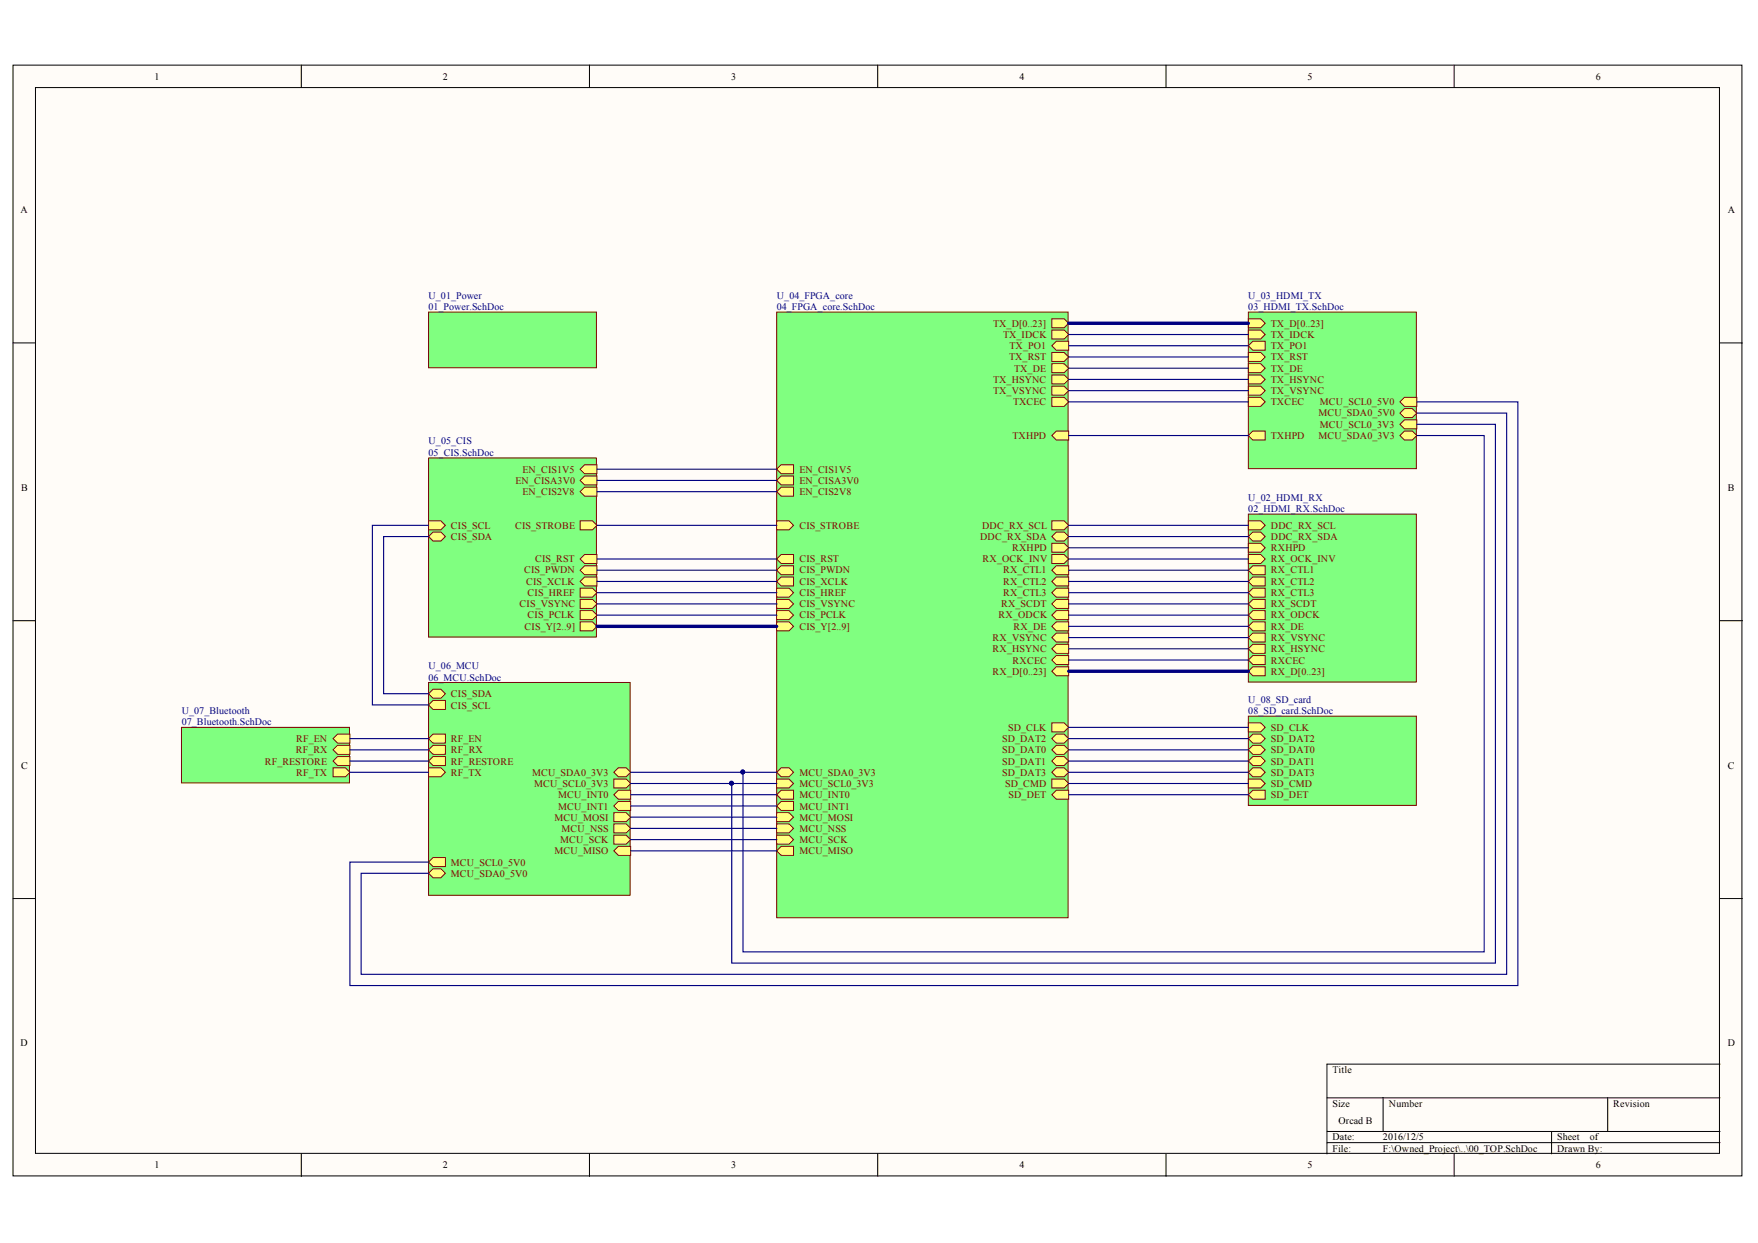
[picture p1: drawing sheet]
<svg xmlns="http://www.w3.org/2000/svg" width="297mm" height="210mm" viewBox="0 0 297 210" stroke-linecap="round" stroke-linejoin="round" font-family="sans-serif">
<g fill="#fffcf8" stroke="#000" stroke-width=".17">
<path d="M2.2 11h292.1v187.6h-292.1z"/>
<path d="M6 14.8h284.5v180h-284.5z"/>
</g>
<g fill="none" stroke="#000" stroke-width=".17">
<path d="M50.9 11v3.8M99.6 11v3.8M148.3 11v3.8M197 11v3.8M245.7 11v3.8M2.2 57.9h3.8M290.6 57.9h3.8M2.2 104.8h3.8M290.6 104.8h3.8M2.2 151.7h3.8M290.6 151.7h3.8M290.6 179.7h-66.4v15.2"/>
<path d="M50.9 194.9v3.8M99.6 194.9v3.8M148.3 194.9v3.8M197 194.9v3.8M224.2 185.4h66.4M224.2 191.1h66.4M224.2 193h66.4M233.7 185.4v5.7M245.7 194.9v3.8M262.2 191.1v3.8M271.6 185.4v5.7"/>
</g>
<path d="M131.2 52.7h49.3v102.3h-49.3z" fill="#80ff80" stroke="#800000" stroke-width=".17"/>
<path d="M131.2 79.2l.8-.7h2.1v1.5h-2.1z" fill-rule="evenodd" fill="#ffff80"/>
<path d="M131.2 79.2l.8-.7h2.1v1.5h-2.1z" fill="none" stroke="#800000" stroke-width=".17"/>
<path d="M131.2 81.1l.8-.7h2.1v1.5h-2.1z" fill-rule="evenodd" fill="#ffff80"/>
<path d="M131.2 81.1l.8-.7h2.1v1.5h-2.1z" fill="none" stroke="#800000" stroke-width=".17"/>
<path d="M131.2 83l.8-.7h2.1v1.5h-2.1z" fill-rule="evenodd" fill="#ffff80"/>
<path d="M131.2 83l.8-.7h2.1v1.5h-2.1z" fill="none" stroke="#800000" stroke-width=".17"/>
<path d="M131.2 105h2.1l.8 .8-.8 .7h-2.1z" fill-rule="evenodd" fill="#ffff80"/>
<path d="M131.2 105h2.1l.8 .8-.8 .7h-2.1z" fill="none" stroke="#800000" stroke-width=".17"/>
<path d="M131.2 88h2.1l.8 .7-.8 .8h-2.1z" fill-rule="evenodd" fill="#ffff80"/>
<path d="M131.2 88h2.1l.8 .7-.8 .8h-2.1z" fill="none" stroke="#800000" stroke-width=".17"/>
<path d="M131.2 94.4l.8-.8h2.1v1.6h-2.1z" fill-rule="evenodd" fill="#ffff80"/>
<path d="M131.2 94.4l.8-.8h2.1v1.6h-2.1z" fill="none" stroke="#800000" stroke-width=".17"/>
<path d="M131.2 101.2h2.1l.8 .8-.8 .7h-2.1z" fill-rule="evenodd" fill="#ffff80"/>
<path d="M131.2 101.2h2.1l.8 .8-.8 .7h-2.1z" fill="none" stroke="#800000" stroke-width=".17"/>
<path d="M131.2 96.3l.8-.8h2.1v1.6h-2.1z" fill-rule="evenodd" fill="#ffff80"/>
<path d="M131.2 96.3l.8-.8h2.1v1.6h-2.1z" fill="none" stroke="#800000" stroke-width=".17"/>
<path d="M131.2 99.3h2.1l.8 .8-.8 .7h-2.1z" fill-rule="evenodd" fill="#ffff80"/>
<path d="M131.2 99.3h2.1l.8 .8-.8 .7h-2.1z" fill="none" stroke="#800000" stroke-width=".17"/>
<path d="M177.7 53.8h2.1l.8 .8-.8 .8h-2.1z" fill-rule="evenodd" fill="#ffff80"/>
<path d="M177.7 53.8h2.1l.8 .8-.8 .8h-2.1z" fill="none" stroke="#800000" stroke-width=".17"/>
<path d="M177.7 55.7h2.1l.8 .8-.8 .7h-2.1z" fill-rule="evenodd" fill="#ffff80"/>
<path d="M177.7 55.7h2.1l.8 .8-.8 .7h-2.1z" fill="none" stroke="#800000" stroke-width=".17"/>
<path d="M177.7 59.5h2.1l.8 .8-.8 .7h-2.1z" fill-rule="evenodd" fill="#ffff80"/>
<path d="M177.7 59.5h2.1l.8 .8-.8 .7h-2.1z" fill="none" stroke="#800000" stroke-width=".17"/>
<path d="M177.7 58.4l.8-.8h2.1v1.5h-2.1z" fill-rule="evenodd" fill="#ffff80"/>
<path d="M177.7 58.4l.8-.8h2.1v1.5h-2.1z" fill="none" stroke="#800000" stroke-width=".17"/>
<path d="M177.7 61.4h2.1l.8 .8-.8 .7h-2.1z" fill-rule="evenodd" fill="#ffff80"/>
<path d="M177.7 61.4h2.1l.8 .8-.8 .7h-2.1z" fill="none" stroke="#800000" stroke-width=".17"/>
<path d="M177.7 63.3h2.1l.8 .8-.8 .7h-2.1z" fill-rule="evenodd" fill="#ffff80"/>
<path d="M177.7 63.3h2.1l.8 .8-.8 .7h-2.1z" fill="none" stroke="#800000" stroke-width=".17"/>
<path d="M177.7 65.2h2.1l.8 .8-.8 .7h-2.1z" fill-rule="evenodd" fill="#ffff80"/>
<path d="M177.7 65.2h2.1l.8 .8-.8 .7h-2.1z" fill="none" stroke="#800000" stroke-width=".17"/>
<path d="M177.7 67.1h2.1l.8 .8-.8 .7h-2.1z" fill-rule="evenodd" fill="#ffff80"/>
<path d="M177.7 67.1h2.1l.8 .8-.8 .7h-2.1z" fill="none" stroke="#800000" stroke-width=".17"/>
<path d="M177.7 73.5l.8-.7h2.1v1.5h-2.1z" fill-rule="evenodd" fill="#ffff80"/>
<path d="M177.7 73.5l.8-.7h2.1v1.5h-2.1z" fill="none" stroke="#800000" stroke-width=".17"/>
<path d="M177.7 113.4l.8-.8h2.1v1.5h-2.1z" fill-rule="evenodd" fill="#ffff80"/>
<path d="M177.7 113.4l.8-.8h2.1v1.5h-2.1z" fill="none" stroke="#800000" stroke-width=".17"/>
<path d="M177.7 93.6h2.1l.8 .8-.8 .8h-2.1z" fill-rule="evenodd" fill="#ffff80"/>
<path d="M177.7 93.6h2.1l.8 .8-.8 .8h-2.1z" fill="none" stroke="#800000" stroke-width=".17"/>
<path d="M177.7 102l.8-.8h2.1v1.5h-2.1z" fill-rule="evenodd" fill="#ffff80"/>
<path d="M177.7 102l.8-.8h2.1v1.5h-2.1z" fill="none" stroke="#800000" stroke-width=".17"/>
<path d="M177.7 103.9l.8-.8h2.1v1.5h-2.1z" fill-rule="evenodd" fill="#ffff80"/>
<path d="M177.7 103.9l.8-.8h2.1v1.5h-2.1z" fill="none" stroke="#800000" stroke-width=".17"/>
<path d="M177.7 96.3l.8-.8h2.1v1.6h-2.1z" fill-rule="evenodd" fill="#ffff80"/>
<path d="M177.7 96.3l.8-.8h2.1v1.6h-2.1z" fill="none" stroke="#800000" stroke-width=".17"/>
<path d="M177.7 98.2l.8-.8h2.1v1.5h-2.1z" fill-rule="evenodd" fill="#ffff80"/>
<path d="M177.7 98.2l.8-.8h2.1v1.5h-2.1z" fill="none" stroke="#800000" stroke-width=".17"/>
<path d="M177.7 100.1l.8-.8h2.1v1.5h-2.1z" fill-rule="evenodd" fill="#ffff80"/>
<path d="M177.7 100.1l.8-.8h2.1v1.5h-2.1z" fill="none" stroke="#800000" stroke-width=".17"/>
<path d="M177.7 105.8l.8-.8h2.1v1.5h-2.1z" fill-rule="evenodd" fill="#ffff80"/>
<path d="M177.7 105.8l.8-.8h2.1v1.5h-2.1z" fill="none" stroke="#800000" stroke-width=".17"/>
<path d="M177.7 107.7l.8-.8h2.1v1.5h-2.1z" fill-rule="evenodd" fill="#ffff80"/>
<path d="M177.7 107.7l.8-.8h2.1v1.5h-2.1z" fill="none" stroke="#800000" stroke-width=".17"/>
<path d="M177.7 109.6l.8-.8h2.1v1.5h-2.1z" fill-rule="evenodd" fill="#ffff80"/>
<path d="M177.7 109.6l.8-.8h2.1v1.5h-2.1z" fill="none" stroke="#800000" stroke-width=".17"/>
<path d="M177.7 111.5l.8-.8h2.1v1.5h-2.1z" fill-rule="evenodd" fill="#ffff80"/>
<path d="M177.7 111.5l.8-.8h2.1v1.5h-2.1z" fill="none" stroke="#800000" stroke-width=".17"/>
<path d="M177.7 91.7h2.1l.8 .8-.8 .8h-2.1z" fill-rule="evenodd" fill="#ffff80"/>
<path d="M177.7 91.7h2.1l.8 .8-.8 .8h-2.1z" fill="none" stroke="#800000" stroke-width=".17"/>
<path d="M131.2 98.2l.8-.8h2.1v1.5h-2.1z" fill-rule="evenodd" fill="#ffff80"/>
<path d="M131.2 98.2l.8-.8h2.1v1.5h-2.1z" fill="none" stroke="#800000" stroke-width=".17"/>
<path d="M131.2 103.1h2.1l.8 .8-.8 .7h-2.1z" fill-rule="evenodd" fill="#ffff80"/>
<path d="M131.2 103.1h2.1l.8 .8-.8 .7h-2.1z" fill="none" stroke="#800000" stroke-width=".17"/>
<path d="M177.7 122.1h2.1l.8 .7-.8 .8h-2.1z" fill-rule="evenodd" fill="#ffff80"/>
<path d="M177.7 122.1h2.1l.8 .7-.8 .8h-2.1z" fill="none" stroke="#800000" stroke-width=".17"/>
<path d="M177.7 124.7l.8-.7h1.3l.8 .7-.8 .8h-1.3z" fill-rule="evenodd" fill="#ffff80"/>
<path d="M177.7 124.7l.8-.7h1.3l.8 .7-.8 .8h-1.3z" fill="none" stroke="#800000" stroke-width=".17"/>
<path d="M177.7 126.6l.8-.7h1.3l.8 .7-.8 .8h-1.3z" fill-rule="evenodd" fill="#ffff80"/>
<path d="M177.7 126.6l.8-.7h1.3l.8 .7-.8 .8h-1.3z" fill="none" stroke="#800000" stroke-width=".17"/>
<path d="M177.7 128.5l.8-.7h1.3l.8 .7-.8 .8h-1.3z" fill-rule="evenodd" fill="#ffff80"/>
<path d="M177.7 128.5l.8-.7h1.3l.8 .7-.8 .8h-1.3z" fill="none" stroke="#800000" stroke-width=".17"/>
<path d="M177.7 130.4l.8-.7h1.3l.8 .7-.8 .8h-1.3z" fill-rule="evenodd" fill="#ffff80"/>
<path d="M177.7 130.4l.8-.7h1.3l.8 .7-.8 .8h-1.3z" fill="none" stroke="#800000" stroke-width=".17"/>
<path d="M177.7 131.6h2.1l.8 .7-.8 .8h-2.1z" fill-rule="evenodd" fill="#ffff80"/>
<path d="M177.7 131.6h2.1l.8 .7-.8 .8h-2.1z" fill="none" stroke="#800000" stroke-width=".17"/>
<path d="M177.7 134.2l.8-.8h2.1v1.6h-2.1z" fill-rule="evenodd" fill="#ffff80"/>
<path d="M177.7 134.2l.8-.8h2.1v1.6h-2.1z" fill="none" stroke="#800000" stroke-width=".17"/>
<path d="M131.2 130.4l.8-.7h1.3l.8 .7-.8 .8h-1.3z" fill-rule="evenodd" fill="#ffff80"/>
<path d="M131.2 130.4l.8-.7h1.3l.8 .7-.8 .8h-1.3z" fill="none" stroke="#800000" stroke-width=".17"/>
<path d="M131.2 131.6h2.1l.8 .7-.8 .8h-2.1z" fill-rule="evenodd" fill="#ffff80"/>
<path d="M131.2 131.6h2.1l.8 .7-.8 .8h-2.1z" fill="none" stroke="#800000" stroke-width=".17"/>
<path d="M131.2 134.2l.8-.8h2.1v1.6h-2.1z" fill-rule="evenodd" fill="#ffff80"/>
<path d="M131.2 134.2l.8-.8h2.1v1.6h-2.1z" fill="none" stroke="#800000" stroke-width=".17"/>
<path d="M131.2 136.1l.8-.8h2.1v1.6h-2.1z" fill-rule="evenodd" fill="#ffff80"/>
<path d="M131.2 136.1l.8-.8h2.1v1.6h-2.1z" fill="none" stroke="#800000" stroke-width=".17"/>
<path d="M131.2 137.2h2.1l.8 .8-.8 .8h-2.1z" fill-rule="evenodd" fill="#ffff80"/>
<path d="M131.2 137.2h2.1l.8 .8-.8 .8h-2.1z" fill="none" stroke="#800000" stroke-width=".17"/>
<path d="M131.2 139.1h2.1l.8 .8-.8 .7h-2.1z" fill-rule="evenodd" fill="#ffff80"/>
<path d="M131.2 139.1h2.1l.8 .8-.8 .7h-2.1z" fill="none" stroke="#800000" stroke-width=".17"/>
<path d="M131.2 141h2.1l.8 .8-.8 .7h-2.1z" fill-rule="evenodd" fill="#ffff80"/>
<path d="M131.2 141h2.1l.8 .8-.8 .7h-2.1z" fill="none" stroke="#800000" stroke-width=".17"/>
<path d="M131.2 143.7l.8-.8h2.1v1.5h-2.1z" fill-rule="evenodd" fill="#ffff80"/>
<path d="M131.2 143.7l.8-.8h2.1v1.5h-2.1z" fill="none" stroke="#800000" stroke-width=".17"/>
<path d="M177.7 88h2.1l.8 .7-.8 .8h-2.1z" fill-rule="evenodd" fill="#ffff80"/>
<path d="M177.7 88h2.1l.8 .7-.8 .8h-2.1z" fill="none" stroke="#800000" stroke-width=".17"/>
<path d="M177.7 90.6l.8-.7h1.3l.8 .7-.8 .8h-1.3z" fill-rule="evenodd" fill="#ffff80"/>
<path d="M177.7 90.6l.8-.7h1.3l.8 .7-.8 .8h-1.3z" fill="none" stroke="#800000" stroke-width=".17"/>
<g fill="#80ff80" stroke="#800000" stroke-width=".17">
<path d="M72.4 52.7h28.4v9.4h-28.4z"/>
<path d="M210.9 86.8h28.4v28.4h-28.4z"/>
</g>
<path d="M210.9 111.5l.8-.8h2.1v1.5h-2.1z" fill-rule="evenodd" fill="#ffff80"/>
<path d="M210.9 111.5l.8-.8h2.1v1.5h-2.1z" fill="none" stroke="#800000" stroke-width=".17"/>
<path d="M210.9 91.7h2.1l.8 .8-.8 .8h-2.1z" fill-rule="evenodd" fill="#ffff80"/>
<path d="M210.9 91.7h2.1l.8 .8-.8 .8h-2.1z" fill="none" stroke="#800000" stroke-width=".17"/>
<path d="M210.9 103.9l.8-.8h2.1v1.5h-2.1z" fill-rule="evenodd" fill="#ffff80"/>
<path d="M210.9 103.9l.8-.8h2.1v1.5h-2.1z" fill="none" stroke="#800000" stroke-width=".17"/>
<path d="M210.9 96.3l.8-.8h2.1v1.6h-2.1z" fill-rule="evenodd" fill="#ffff80"/>
<path d="M210.9 96.3l.8-.8h2.1v1.6h-2.1z" fill="none" stroke="#800000" stroke-width=".17"/>
<path d="M210.9 98.2l.8-.8h2.1v1.5h-2.1z" fill-rule="evenodd" fill="#ffff80"/>
<path d="M210.9 98.2l.8-.8h2.1v1.5h-2.1z" fill="none" stroke="#800000" stroke-width=".17"/>
<path d="M210.9 100.1l.8-.8h2.1v1.5h-2.1z" fill-rule="evenodd" fill="#ffff80"/>
<path d="M210.9 100.1l.8-.8h2.1v1.5h-2.1z" fill="none" stroke="#800000" stroke-width=".17"/>
<path d="M210.9 105.8l.8-.8h2.1v1.5h-2.1z" fill-rule="evenodd" fill="#ffff80"/>
<path d="M210.9 105.8l.8-.8h2.1v1.5h-2.1z" fill="none" stroke="#800000" stroke-width=".17"/>
<path d="M210.9 107.7l.8-.8h2.1v1.5h-2.1z" fill-rule="evenodd" fill="#ffff80"/>
<path d="M210.9 107.7l.8-.8h2.1v1.5h-2.1z" fill="none" stroke="#800000" stroke-width=".17"/>
<path d="M210.9 109.6l.8-.8h2.1v1.5h-2.1z" fill-rule="evenodd" fill="#ffff80"/>
<path d="M210.9 109.6l.8-.8h2.1v1.5h-2.1z" fill="none" stroke="#800000" stroke-width=".17"/>
<path d="M210.9 93.6h2.1l.8 .8-.8 .8h-2.1z" fill-rule="evenodd" fill="#ffff80"/>
<path d="M210.9 93.6h2.1l.8 .8-.8 .8h-2.1z" fill="none" stroke="#800000" stroke-width=".17"/>
<path d="M210.9 102l.8-.8h2.1v1.5h-2.1z" fill-rule="evenodd" fill="#ffff80"/>
<path d="M210.9 102l.8-.8h2.1v1.5h-2.1z" fill="none" stroke="#800000" stroke-width=".17"/>
<path d="M210.9 113.4l.8-.8h2.1v1.5h-2.1z" fill-rule="evenodd" fill="#ffff80"/>
<path d="M210.9 113.4l.8-.8h2.1v1.5h-2.1z" fill="none" stroke="#800000" stroke-width=".17"/>
<path d="M210.9 88h2.1l.8 .7-.8 .8h-2.1z" fill-rule="evenodd" fill="#ffff80"/>
<path d="M210.9 88h2.1l.8 .7-.8 .8h-2.1z" fill="none" stroke="#800000" stroke-width=".17"/>
<path d="M210.9 90.6l.8-.7h1.3l.8 .7-.8 .8h-1.3z" fill-rule="evenodd" fill="#ffff80"/>
<path d="M210.9 90.6l.8-.7h1.3l.8 .7-.8 .8h-1.3z" fill="none" stroke="#800000" stroke-width=".17"/>
<path d="M210.9 52.7h28.4v26.4h-28.4z" fill="#80ff80" stroke="#800000" stroke-width=".17"/>
<path d="M210.9 67.1h2.1l.8 .8-.8 .7h-2.1z" fill-rule="evenodd" fill="#ffff80"/>
<path d="M210.9 67.1h2.1l.8 .8-.8 .7h-2.1z" fill="none" stroke="#800000" stroke-width=".17"/>
<path d="M210.9 73.5l.8-.7h2.1v1.5h-2.1z" fill-rule="evenodd" fill="#ffff80"/>
<path d="M210.9 73.5l.8-.7h2.1v1.5h-2.1z" fill="none" stroke="#800000" stroke-width=".17"/>
<path d="M210.9 53.8h2.1l.8 .8-.8 .8h-2.1z" fill-rule="evenodd" fill="#ffff80"/>
<path d="M210.9 53.8h2.1l.8 .8-.8 .8h-2.1z" fill="none" stroke="#800000" stroke-width=".17"/>
<path d="M210.9 55.7h2.1l.8 .8-.8 .7h-2.1z" fill-rule="evenodd" fill="#ffff80"/>
<path d="M210.9 55.7h2.1l.8 .8-.8 .7h-2.1z" fill="none" stroke="#800000" stroke-width=".17"/>
<path d="M210.9 59.5h2.1l.8 .8-.8 .7h-2.1z" fill-rule="evenodd" fill="#ffff80"/>
<path d="M210.9 59.5h2.1l.8 .8-.8 .7h-2.1z" fill="none" stroke="#800000" stroke-width=".17"/>
<path d="M210.9 58.4l.8-.8h2.1v1.5h-2.1z" fill-rule="evenodd" fill="#ffff80"/>
<path d="M210.9 58.4l.8-.8h2.1v1.5h-2.1z" fill="none" stroke="#800000" stroke-width=".17"/>
<path d="M210.9 61.4h2.1l.8 .8-.8 .7h-2.1z" fill-rule="evenodd" fill="#ffff80"/>
<path d="M210.9 61.4h2.1l.8 .8-.8 .7h-2.1z" fill="none" stroke="#800000" stroke-width=".17"/>
<path d="M210.9 63.3h2.1l.8 .8-.8 .7h-2.1z" fill-rule="evenodd" fill="#ffff80"/>
<path d="M210.9 63.3h2.1l.8 .8-.8 .7h-2.1z" fill="none" stroke="#800000" stroke-width=".17"/>
<path d="M210.9 65.2h2.1l.8 .8-.8 .7h-2.1z" fill-rule="evenodd" fill="#ffff80"/>
<path d="M210.9 65.2h2.1l.8 .8-.8 .7h-2.1z" fill="none" stroke="#800000" stroke-width=".17"/>
<path d="M236.5 71.7l.8-.8h2.1v1.5h-2.1z" fill-rule="evenodd" fill="#ffff80"/>
<path d="M236.5 71.7l.8-.8h2.1v1.5h-2.1z" fill="none" stroke="#800000" stroke-width=".17"/>
<path d="M236.5 73.5l.8-.7h1.3l.8 .7-.8 .8h-1.3z" fill-rule="evenodd" fill="#ffff80"/>
<path d="M236.5 73.5l.8-.7h1.3l.8 .7-.8 .8h-1.3z" fill="none" stroke="#800000" stroke-width=".17"/>
<path d="M236.5 67.9l.8-.8h2.1v1.5h-2.1z" fill-rule="evenodd" fill="#ffff80"/>
<path d="M236.5 67.9l.8-.8h2.1v1.5h-2.1z" fill="none" stroke="#800000" stroke-width=".17"/>
<path d="M236.5 69.8l.8-.8h1.3l.8 .8-.8 .7h-1.3z" fill-rule="evenodd" fill="#ffff80"/>
<path d="M236.5 69.8l.8-.8h1.3l.8 .8-.8 .7h-1.3z" fill="none" stroke="#800000" stroke-width=".17"/>
<path d="M72.4 77.3h28.4v30.3h-28.4z" fill="#80ff80" stroke="#800000" stroke-width=".17"/>
<path d="M98 98.2l.8-.8h2.1v1.5h-2.1z" fill-rule="evenodd" fill="#ffff80"/>
<path d="M98 98.2l.8-.8h2.1v1.5h-2.1z" fill="none" stroke="#800000" stroke-width=".17"/>
<path d="M98 103.1h2.1l.8 .8-.8 .7h-2.1z" fill-rule="evenodd" fill="#ffff80"/>
<path d="M98 103.1h2.1l.8 .8-.8 .7h-2.1z" fill="none" stroke="#800000" stroke-width=".17"/>
<path d="M98 88h2.1l.8 .7-.8 .8h-2.1z" fill-rule="evenodd" fill="#ffff80"/>
<path d="M98 88h2.1l.8 .7-.8 .8h-2.1z" fill="none" stroke="#800000" stroke-width=".17"/>
<path d="M72.4 90.6l.8-.7h1.3l.8 .7-.8 .8h-1.3z" fill-rule="evenodd" fill="#ffff80"/>
<path d="M72.4 90.6l.8-.7h1.3l.8 .7-.8 .8h-1.3z" fill="none" stroke="#800000" stroke-width=".17"/>
<path d="M72.4 88h2.1l.8 .7-.8 .8h-2.1z" fill-rule="evenodd" fill="#ffff80"/>
<path d="M72.4 88h2.1l.8 .7-.8 .8h-2.1z" fill="none" stroke="#800000" stroke-width=".17"/>
<path d="M98 94.4l.8-.8h2.1v1.6h-2.1z" fill-rule="evenodd" fill="#ffff80"/>
<path d="M98 94.4l.8-.8h2.1v1.6h-2.1z" fill="none" stroke="#800000" stroke-width=".17"/>
<path d="M98 101.2h2.1l.8 .8-.8 .7h-2.1z" fill-rule="evenodd" fill="#ffff80"/>
<path d="M98 101.2h2.1l.8 .8-.8 .7h-2.1z" fill="none" stroke="#800000" stroke-width=".17"/>
<path d="M98 96.3l.8-.8h2.1v1.6h-2.1z" fill-rule="evenodd" fill="#ffff80"/>
<path d="M98 96.3l.8-.8h2.1v1.6h-2.1z" fill="none" stroke="#800000" stroke-width=".17"/>
<path d="M98 99.3h2.1l.8 .8-.8 .7h-2.1z" fill-rule="evenodd" fill="#ffff80"/>
<path d="M98 99.3h2.1l.8 .8-.8 .7h-2.1z" fill="none" stroke="#800000" stroke-width=".17"/>
<path d="M98 105h2.1l.8 .8-.8 .7h-2.1z" fill-rule="evenodd" fill="#ffff80"/>
<path d="M98 105h2.1l.8 .8-.8 .7h-2.1z" fill="none" stroke="#800000" stroke-width=".17"/>
<path d="M98 79.2l.8-.7h2.1v1.5h-2.1z" fill-rule="evenodd" fill="#ffff80"/>
<path d="M98 79.2l.8-.7h2.1v1.5h-2.1z" fill="none" stroke="#800000" stroke-width=".17"/>
<path d="M98 81.1l.8-.7h2.1v1.5h-2.1z" fill-rule="evenodd" fill="#ffff80"/>
<path d="M98 81.1l.8-.7h2.1v1.5h-2.1z" fill="none" stroke="#800000" stroke-width=".17"/>
<path d="M98 83l.8-.7h2.1v1.5h-2.1z" fill-rule="evenodd" fill="#ffff80"/>
<path d="M98 83l.8-.7h2.1v1.5h-2.1z" fill="none" stroke="#800000" stroke-width=".17"/>
<g fill="none" stroke="#000080" stroke-width=".19">
<path d="M180.6 56.5h30.3M180.6 58.4h30.3M100.9 79.2h30.3M180.6 60.3h30.3M180.6 62.2h30.3M180.6 64.1h30.3M180.6 66h30.3M180.6 67.9h30.3M180.6 73.5h30.3M100.9 81.1h30.3M100.9 83h30.3M100.9 88.7h30.3"/>
<path d="M100.9 94.4h30.3M100.9 96.3h30.3M100.9 98.2h30.3M180.6 94.4h30.3M180.6 96.3h30.3M180.6 98.2h30.3M180.6 92.5h30.3M100.9 100.1h30.3M100.9 102h30.3M100.9 103.9h30.3M180.6 100.1h30.3M180.6 102h30.3"/>
<path d="M180.6 103.9h30.3M180.6 105.8h30.3M180.6 107.7h30.3M180.6 109.6h30.3M180.6 111.5h30.3"/>
</g>
<path d="M180.6 54.6h30.3M100.9 105.8h30.3M180.6 113.4h30.3" fill="none" stroke="#000080" stroke-width=".57"/>
<path d="M72.4 115.2h34.1v36h-34.1z" fill="#80ff80" stroke="#800000" stroke-width=".17"/>
<path d="M72.4 124.7l.8-.7h2.1v1.5h-2.1z" fill-rule="evenodd" fill="#ffff80"/>
<path d="M72.4 124.7l.8-.7h2.1v1.5h-2.1z" fill="none" stroke="#800000" stroke-width=".17"/>
<path d="M72.4 126.6l.8-.7h2.1v1.5h-2.1z" fill-rule="evenodd" fill="#ffff80"/>
<path d="M72.4 126.6l.8-.7h2.1v1.5h-2.1z" fill="none" stroke="#800000" stroke-width=".17"/>
<path d="M72.4 129.7h2.1l.8 .7-.8 .8h-2.1z" fill-rule="evenodd" fill="#ffff80"/>
<path d="M72.4 129.7h2.1l.8 .7-.8 .8h-2.1z" fill="none" stroke="#800000" stroke-width=".17"/>
<path d="M72.4 128.5l.8-.7h2.1v1.5h-2.1z" fill-rule="evenodd" fill="#ffff80"/>
<path d="M72.4 128.5l.8-.7h2.1v1.5h-2.1z" fill="none" stroke="#800000" stroke-width=".17"/>
<path d="M103.7 134.2l.8-.8h2.1v1.6h-2.1z" fill-rule="evenodd" fill="#ffff80"/>
<path d="M103.7 134.2l.8-.8h2.1v1.6h-2.1z" fill="none" stroke="#800000" stroke-width=".17"/>
<path d="M103.7 136.1l.8-.8h2.1v1.6h-2.1z" fill-rule="evenodd" fill="#ffff80"/>
<path d="M103.7 136.1l.8-.8h2.1v1.6h-2.1z" fill="none" stroke="#800000" stroke-width=".17"/>
<path d="M72.4 117.1l.8-.7h1.3l.8 .7-.8 .8h-1.3z" fill-rule="evenodd" fill="#ffff80"/>
<path d="M72.4 117.1l.8-.7h1.3l.8 .7-.8 .8h-1.3z" fill="none" stroke="#800000" stroke-width=".17"/>
<path d="M72.4 119l.8-.7h2.1v1.5h-2.1z" fill-rule="evenodd" fill="#ffff80"/>
<path d="M72.4 119l.8-.7h2.1v1.5h-2.1z" fill="none" stroke="#800000" stroke-width=".17"/>
<path d="M72.4 147.5l.8-.8h1.3l.8 .8-.8 .7h-1.3z" fill-rule="evenodd" fill="#ffff80"/>
<path d="M72.4 147.5l.8-.8h1.3l.8 .8-.8 .7h-1.3z" fill="none" stroke="#800000" stroke-width=".17"/>
<path d="M103.7 130.4l.8-.7h1.3l.8 .7-.8 .8h-1.3z" fill-rule="evenodd" fill="#ffff80"/>
<path d="M103.7 130.4l.8-.7h1.3l.8 .7-.8 .8h-1.3z" fill="none" stroke="#800000" stroke-width=".17"/>
<path d="M103.7 131.6h2.1l.8 .7-.8 .8h-2.1z" fill-rule="evenodd" fill="#ffff80"/>
<path d="M103.7 131.6h2.1l.8 .7-.8 .8h-2.1z" fill="none" stroke="#800000" stroke-width=".17"/>
<path d="M103.7 137.2h2.1l.8 .8-.8 .8h-2.1z" fill-rule="evenodd" fill="#ffff80"/>
<path d="M103.7 137.2h2.1l.8 .8-.8 .8h-2.1z" fill="none" stroke="#800000" stroke-width=".17"/>
<path d="M103.7 139.1h2.1l.8 .8-.8 .7h-2.1z" fill-rule="evenodd" fill="#ffff80"/>
<path d="M103.7 139.1h2.1l.8 .8-.8 .7h-2.1z" fill="none" stroke="#800000" stroke-width=".17"/>
<path d="M103.7 141h2.1l.8 .8-.8 .7h-2.1z" fill-rule="evenodd" fill="#ffff80"/>
<path d="M103.7 141h2.1l.8 .8-.8 .7h-2.1z" fill="none" stroke="#800000" stroke-width=".17"/>
<path d="M103.7 143.7l.8-.8h2.1v1.5h-2.1z" fill-rule="evenodd" fill="#ffff80"/>
<path d="M103.7 143.7l.8-.8h2.1v1.5h-2.1z" fill="none" stroke="#800000" stroke-width=".17"/>
<path d="M72.4 145.6l.8-.8h2.1v1.5h-2.1z" fill-rule="evenodd" fill="#ffff80"/>
<path d="M72.4 145.6l.8-.8h2.1v1.5h-2.1z" fill="none" stroke="#800000" stroke-width=".17"/>
<path d="M30.7 122.8h28.3v9.4h-28.3z" fill="#80ff80" stroke="#800000" stroke-width=".17"/>
<path d="M56.3 124.7l.7-.7h2.1v1.5h-2.1z" fill-rule="evenodd" fill="#ffff80"/>
<path d="M56.3 124.7l.7-.7h2.1v1.5h-2.1z" fill="none" stroke="#800000" stroke-width=".17"/>
<path d="M56.3 126.6l.7-.7h2.1v1.5h-2.1z" fill-rule="evenodd" fill="#ffff80"/>
<path d="M56.3 126.6l.7-.7h2.1v1.5h-2.1z" fill="none" stroke="#800000" stroke-width=".17"/>
<path d="M56.3 129.7h2.1l.7 .7-.7 .8h-2.1z" fill-rule="evenodd" fill="#ffff80"/>
<path d="M56.3 129.7h2.1l.7 .7-.7 .8h-2.1z" fill="none" stroke="#800000" stroke-width=".17"/>
<path d="M56.3 128.5l.7-.7h2.1v1.5h-2.1z" fill-rule="evenodd" fill="#ffff80"/>
<path d="M56.3 128.5l.7-.7h2.1v1.5h-2.1z" fill="none" stroke="#800000" stroke-width=".17"/>
<path d="M210.9 120.9h28.4v15.1h-28.4z" fill="#80ff80" stroke="#800000" stroke-width=".17"/>
<path d="M210.9 122.1h2.1l.8 .7-.8 .8h-2.1z" fill-rule="evenodd" fill="#ffff80"/>
<path d="M210.9 122.1h2.1l.8 .7-.8 .8h-2.1z" fill="none" stroke="#800000" stroke-width=".17"/>
<path d="M210.9 124.7l.8-.7h1.3l.8 .7-.8 .8h-1.3z" fill-rule="evenodd" fill="#ffff80"/>
<path d="M210.9 124.7l.8-.7h1.3l.8 .7-.8 .8h-1.3z" fill="none" stroke="#800000" stroke-width=".17"/>
<path d="M210.9 126.6l.8-.7h1.3l.8 .7-.8 .8h-1.3z" fill-rule="evenodd" fill="#ffff80"/>
<path d="M210.9 126.6l.8-.7h1.3l.8 .7-.8 .8h-1.3z" fill="none" stroke="#800000" stroke-width=".17"/>
<path d="M210.9 128.5l.8-.7h1.3l.8 .7-.8 .8h-1.3z" fill-rule="evenodd" fill="#ffff80"/>
<path d="M210.9 128.5l.8-.7h1.3l.8 .7-.8 .8h-1.3z" fill="none" stroke="#800000" stroke-width=".17"/>
<path d="M210.9 130.4l.8-.7h1.3l.8 .7-.8 .8h-1.3z" fill-rule="evenodd" fill="#ffff80"/>
<path d="M210.9 130.4l.8-.7h1.3l.8 .7-.8 .8h-1.3z" fill="none" stroke="#800000" stroke-width=".17"/>
<path d="M210.9 131.6h2.1l.8 .7-.8 .8h-2.1z" fill-rule="evenodd" fill="#ffff80"/>
<path d="M210.9 131.6h2.1l.8 .7-.8 .8h-2.1z" fill="none" stroke="#800000" stroke-width=".17"/>
<path d="M210.9 134.2l.8-.8h2.1v1.6h-2.1z" fill-rule="evenodd" fill="#ffff80"/>
<path d="M210.9 134.2l.8-.8h2.1v1.6h-2.1z" fill="none" stroke="#800000" stroke-width=".17"/>
<g fill="none" stroke="#000080" stroke-width=".19">
<path d="M239.4 71.7h13.3v90.9h-129.1v-30.3M239.4 73.5h11.4v87.2h-125.3v-30.3M239.4 67.9h17.1v98.5h-197.4v-20.8h13.3M239.4 69.8h15.2v94.7h-193.6v-17h11.4M72.4 90.6h-7.6v26.5h7.6M72.4 88.7h-9.5v30.3h9.5M180.6 88.7h30.3M180.6 90.6h30.3M59.1 124.7h13.3M59.1 126.6h13.3M59.1 128.5h13.3M59.1 130.4h13.3"/>
<path d="M106.6 130.4h24.6M106.6 132.3h24.6M106.6 134.2h24.6M106.6 136.1h24.6M106.6 138h24.6M106.6 139.9h24.6M180.6 122.8h30.3M180.6 124.7h30.3M180.6 126.6h30.3M180.6 128.5h30.3M180.6 130.4h30.3M180.6 132.3h30.3"/>
<path d="M180.6 134.2h30.3M106.6 141.8h24.6M106.6 143.7h24.6"/>
</g>
<g fill="#000080" stroke="#000080" stroke-width=".17">
<circle cx="125.5" cy="130.4" r=".33"/>
<circle cx="123.6" cy="132.3" r=".33"/>
</g>
<g font-size="1.7">
<text x="26.1" y="13.4">1</text>
<text x="74.8" y="13.4">2</text>
<text x="123.6" y="13.4">3</text>
<text x="172.3" y="13.4">4</text>
<text x="220.9" y="13.4">5</text>
<text x="269.6" y="13.4">6</text>
<text x="3.5" y="36">A</text>
<text x="291.9" y="36">A</text>
<text x="3.6" y="82.9">B</text>
<text x="291.9" y="82.9">B</text>
<text x="3.6" y="129.8">C</text>
<text x="291.9" y="129.8">C</text>
<text x="3.5" y="176.7">D</text>
<text x="291.9" y="176.7">D</text>
<text x="225.1" y="181.2">Title</text>
<text x="225.1" y="186.9">Size</text>
<text x="226.1" y="189.8">Orcad B</text>
<text x="234.7" y="186.9">Number</text>
<text x="272.6" y="186.9">Revision</text>
<text x="26.1" y="197.3">1</text>
<text x="74.8" y="197.3">2</text>
<text x="123.6" y="197.3">3</text>
<text x="172.3" y="197.3">4</text>
<text x="220.9" y="197.3">5</text>
<text x="225.1" y="192.6">Date:</text>
<text x="225.1" y="194.5">File:</text>
<text x="233.7" y="192.6">2016/12/5</text>
<text x="233.7" y="194.5">F:\Owned_Project\..\00_TOP.SchDoc</text>
<text x="263.1" y="192.6">Sheet</text>
<text x="263.1" y="194.5">Drawn By:</text>
<text x="268.6" y="192.6">of</text>
<text x="269.6" y="197.3">6</text>
</g>
<g font-size="1.7" fill="#000080">
<text x="72.4" y="50.4">U_01_Power</text>
<text x="72.4" y="52.3">01_Power.SchDoc</text>
<text x="131.3" y="50.4">U_04_FPGA_core</text>
<text x="131.3" y="52.3">04_FPGA_core.SchDoc</text>
<text x="210.9" y="50.4">U_03_HDMI_TX</text>
<text x="210.9" y="52.3">03_HDMI_TX.SchDoc</text>
<text x="72.4" y="75">U_05_CIS</text>
<text x="72.4" y="77">05_CIS.SchDoc</text>
<text x="210.9" y="84.6">U_02_HDMI_RX</text>
<text x="210.9" y="86.4">02_HDMI_RX.SchDoc</text>
<text x="72.4" y="113">U_06_MCU</text>
<text x="72.4" y="114.9">06_MCU.SchDoc</text>
<text x="210.9" y="118.6">U_08_SD_card</text>
<text x="30.7" y="120.6">U_07_Bluetooth</text>
<text x="30.7" y="122.4">07_Bluetooth.SchDoc</text>
<text x="210.9" y="120.6">08_SD_card.SchDoc</text>
</g>
<g font-size="1.7" fill="#800000">
<text x="167.8" y="55.2">TX_D[0..23]</text>
<text x="169.5" y="57">TX_IDCK</text>
<text x="170.6" y="59">TX_PO1</text>
<text x="214.7" y="55.2">TX_D[0..23]</text>
<text x="214.7" y="57">TX_IDCK</text>
<text x="214.7" y="59">TX_PO1</text>
<text x="167.8" y="64.6">TX_HSYNC</text>
<text x="170.5" y="60.8">TX_RST</text>
<text x="171.3" y="62.8">TX_DE</text>
<text x="214.7" y="60.8">TX_RST</text>
<text x="214.7" y="62.8">TX_DE</text>
<text x="214.7" y="64.6">TX_HSYNC</text>
<text x="167.8" y="66.6">TX_VSYNC</text>
<text x="171.2" y="68.4">TXCEC</text>
<text x="214.7" y="68.4">TXCEC</text>
<text x="214.7" y="66.6">TX_VSYNC</text>
<text x="222.8" y="70.3">MCU_SDA0_5V0</text>
<text x="223" y="68.4">MCU_SCL0_5V0</text>
<text x="171.1" y="74.1">TXHPD</text>
<text x="214.7" y="74.1">TXHPD</text>
<text x="222.8" y="74.1">MCU_SDA0_3V3</text>
<text x="223" y="72.2">MCU_SCL0_3V3</text>
<text x="87.1" y="81.7">EN_CISA3V0</text>
<text x="88.3" y="79.9">EN_CIS1V5</text>
<text x="88.3" y="83.6">EN_CIS2V8</text>
<text x="135.1" y="79.9">EN_CIS1V5</text>
<text x="135.1" y="81.7">EN_CISA3V0</text>
<text x="135.1" y="83.6">EN_CIS2V8</text>
<text x="76.2" y="89.3">CIS_SCL</text>
<text x="87" y="89.3">CIS_STROBE</text>
<text x="135.1" y="89.3">CIS_STROBE</text>
<text x="165.9" y="89.3">DDC_RX_SCL</text>
<text x="214.7" y="89.3">DDC_RX_SCL</text>
<text x="76.2" y="91.2">CIS_SDA</text>
<text x="90.4" y="95">CIS_RST</text>
<text x="135.1" y="95">CIS_RST</text>
<text x="165.6" y="91.2">DDC_RX_SDA</text>
<text x="166" y="95">RX_OCK_INV</text>
<text x="171" y="93.1">RXHPD</text>
<text x="214.7" y="93.1">RXHPD</text>
<text x="214.7" y="95">RX_OCK_INV</text>
<text x="214.7" y="91.2">DDC_RX_SDA</text>
<text x="88.5" y="96.8">CIS_PWDN</text>
<text x="88.9" y="98.8">CIS_XCLK</text>
<text x="89.1" y="100.6">CIS_HREF</text>
<text x="135.1" y="96.8">CIS_PWDN</text>
<text x="135.1" y="100.6">CIS_HREF</text>
<text x="135.1" y="98.8">CIS_XCLK</text>
<text x="169.5" y="96.8">RX_CTL1</text>
<text x="169.5" y="98.8">RX_CTL2</text>
<text x="169.5" y="100.6">RX_CTL3</text>
<text x="214.7" y="96.8">RX_CTL1</text>
<text x="214.7" y="98.8">RX_CTL2</text>
<text x="214.7" y="100.6">RX_CTL3</text>
<text x="87.8" y="102.6">CIS_VSYNC</text>
<text x="88.6" y="106.4">CIS_Y[2..9]</text>
<text x="89.1" y="104.4">CIS_PCLK</text>
<text x="135.1" y="106.4">CIS_Y[2..9]</text>
<text x="135.1" y="102.6">CIS_VSYNC</text>
<text x="135.1" y="104.4">CIS_PCLK</text>
<text x="168.7" y="104.4">RX_ODCK</text>
<text x="169.1" y="102.6">RX_SCDT</text>
<text x="171.3" y="106.4">RX_DE</text>
<text x="214.7" y="104.4">RX_ODCK</text>
<text x="214.7" y="106.4">RX_DE</text>
<text x="214.7" y="102.6">RX_SCDT</text>
<text x="167.7" y="113.9">RX_D[0..23]</text>
<text x="167.7" y="108.2">RX_VSYNC</text>
<text x="167.7" y="110.1">RX_HSYNC</text>
<text x="171.1" y="112">RXCEC</text>
<text x="214.7" y="112">RXCEC</text>
<text x="214.7" y="108.2">RX_VSYNC</text>
<text x="214.7" y="110.1">RX_HSYNC</text>
<text x="214.7" y="113.9">RX_D[0..23]</text>
<text x="76.2" y="117.7">CIS_SDA</text>
<text x="76.2" y="119.6">CIS_SCL</text>
<text x="50.1" y="125.3">RF_EN</text>
<text x="76.2" y="125.3">RF_EN</text>
<text x="169.3" y="125.3">SD_DAT2</text>
<text x="170.3" y="123.5">SD_CLK</text>
<text x="214.7" y="123.5">SD_CLK</text>
<text x="214.7" y="125.3">SD_DAT2</text>
<text x="44.7" y="129.1">RF_RESTORE</text>
<text x="50" y="127.2">RF_RX</text>
<text x="50.1" y="131">RF_TX</text>
<text x="76.2" y="127.2">RF_RX</text>
<text x="76.2" y="131">RF_TX</text>
<text x="76.2" y="129.1">RF_RESTORE</text>
<text x="89.9" y="131">MCU_SDA0_3V3</text>
<text x="135.1" y="131">MCU_SDA0_3V3</text>
<text x="169.3" y="127.2">SD_DAT0</text>
<text x="169.3" y="129.1">SD_DAT1</text>
<text x="169.3" y="131">SD_DAT3</text>
<text x="214.7" y="127.2">SD_DAT0</text>
<text x="214.7" y="129.1">SD_DAT1</text>
<text x="214.7" y="131">SD_DAT3</text>
<text x="90.2" y="132.9">MCU_SCL0_3V3</text>
<text x="94.3" y="134.8">MCU_INT0</text>
<text x="94.3" y="136.7">MCU_INT1</text>
<text x="135.1" y="132.9">MCU_SCL0_3V3</text>
<text x="135.1" y="134.8">MCU_INT0</text>
<text x="135.1" y="136.7">MCU_INT1</text>
<text x="169.8" y="132.9">SD_CMD</text>
<text x="170.4" y="134.8">SD_DET</text>
<text x="214.7" y="132.9">SD_CMD</text>
<text x="214.7" y="134.8">SD_DET</text>
<text x="93.7" y="138.6">MCU_MOSI</text>
<text x="94.6" y="142.4">MCU_SCK</text>
<text x="94.9" y="140.4">MCU_NSS</text>
<text x="135.1" y="138.6">MCU_MOSI</text>
<text x="135.1" y="140.4">MCU_NSS</text>
<text x="135.1" y="142.4">MCU_SCK</text>
<text x="76.2" y="148">MCU_SDA0_5V0</text>
<text x="76.2" y="146.2">MCU_SCL0_5V0</text>
<text x="93.7" y="144.2">MCU_MISO</text>
<text x="135.1" y="144.2">MCU_MISO</text>
</g>
</svg>
